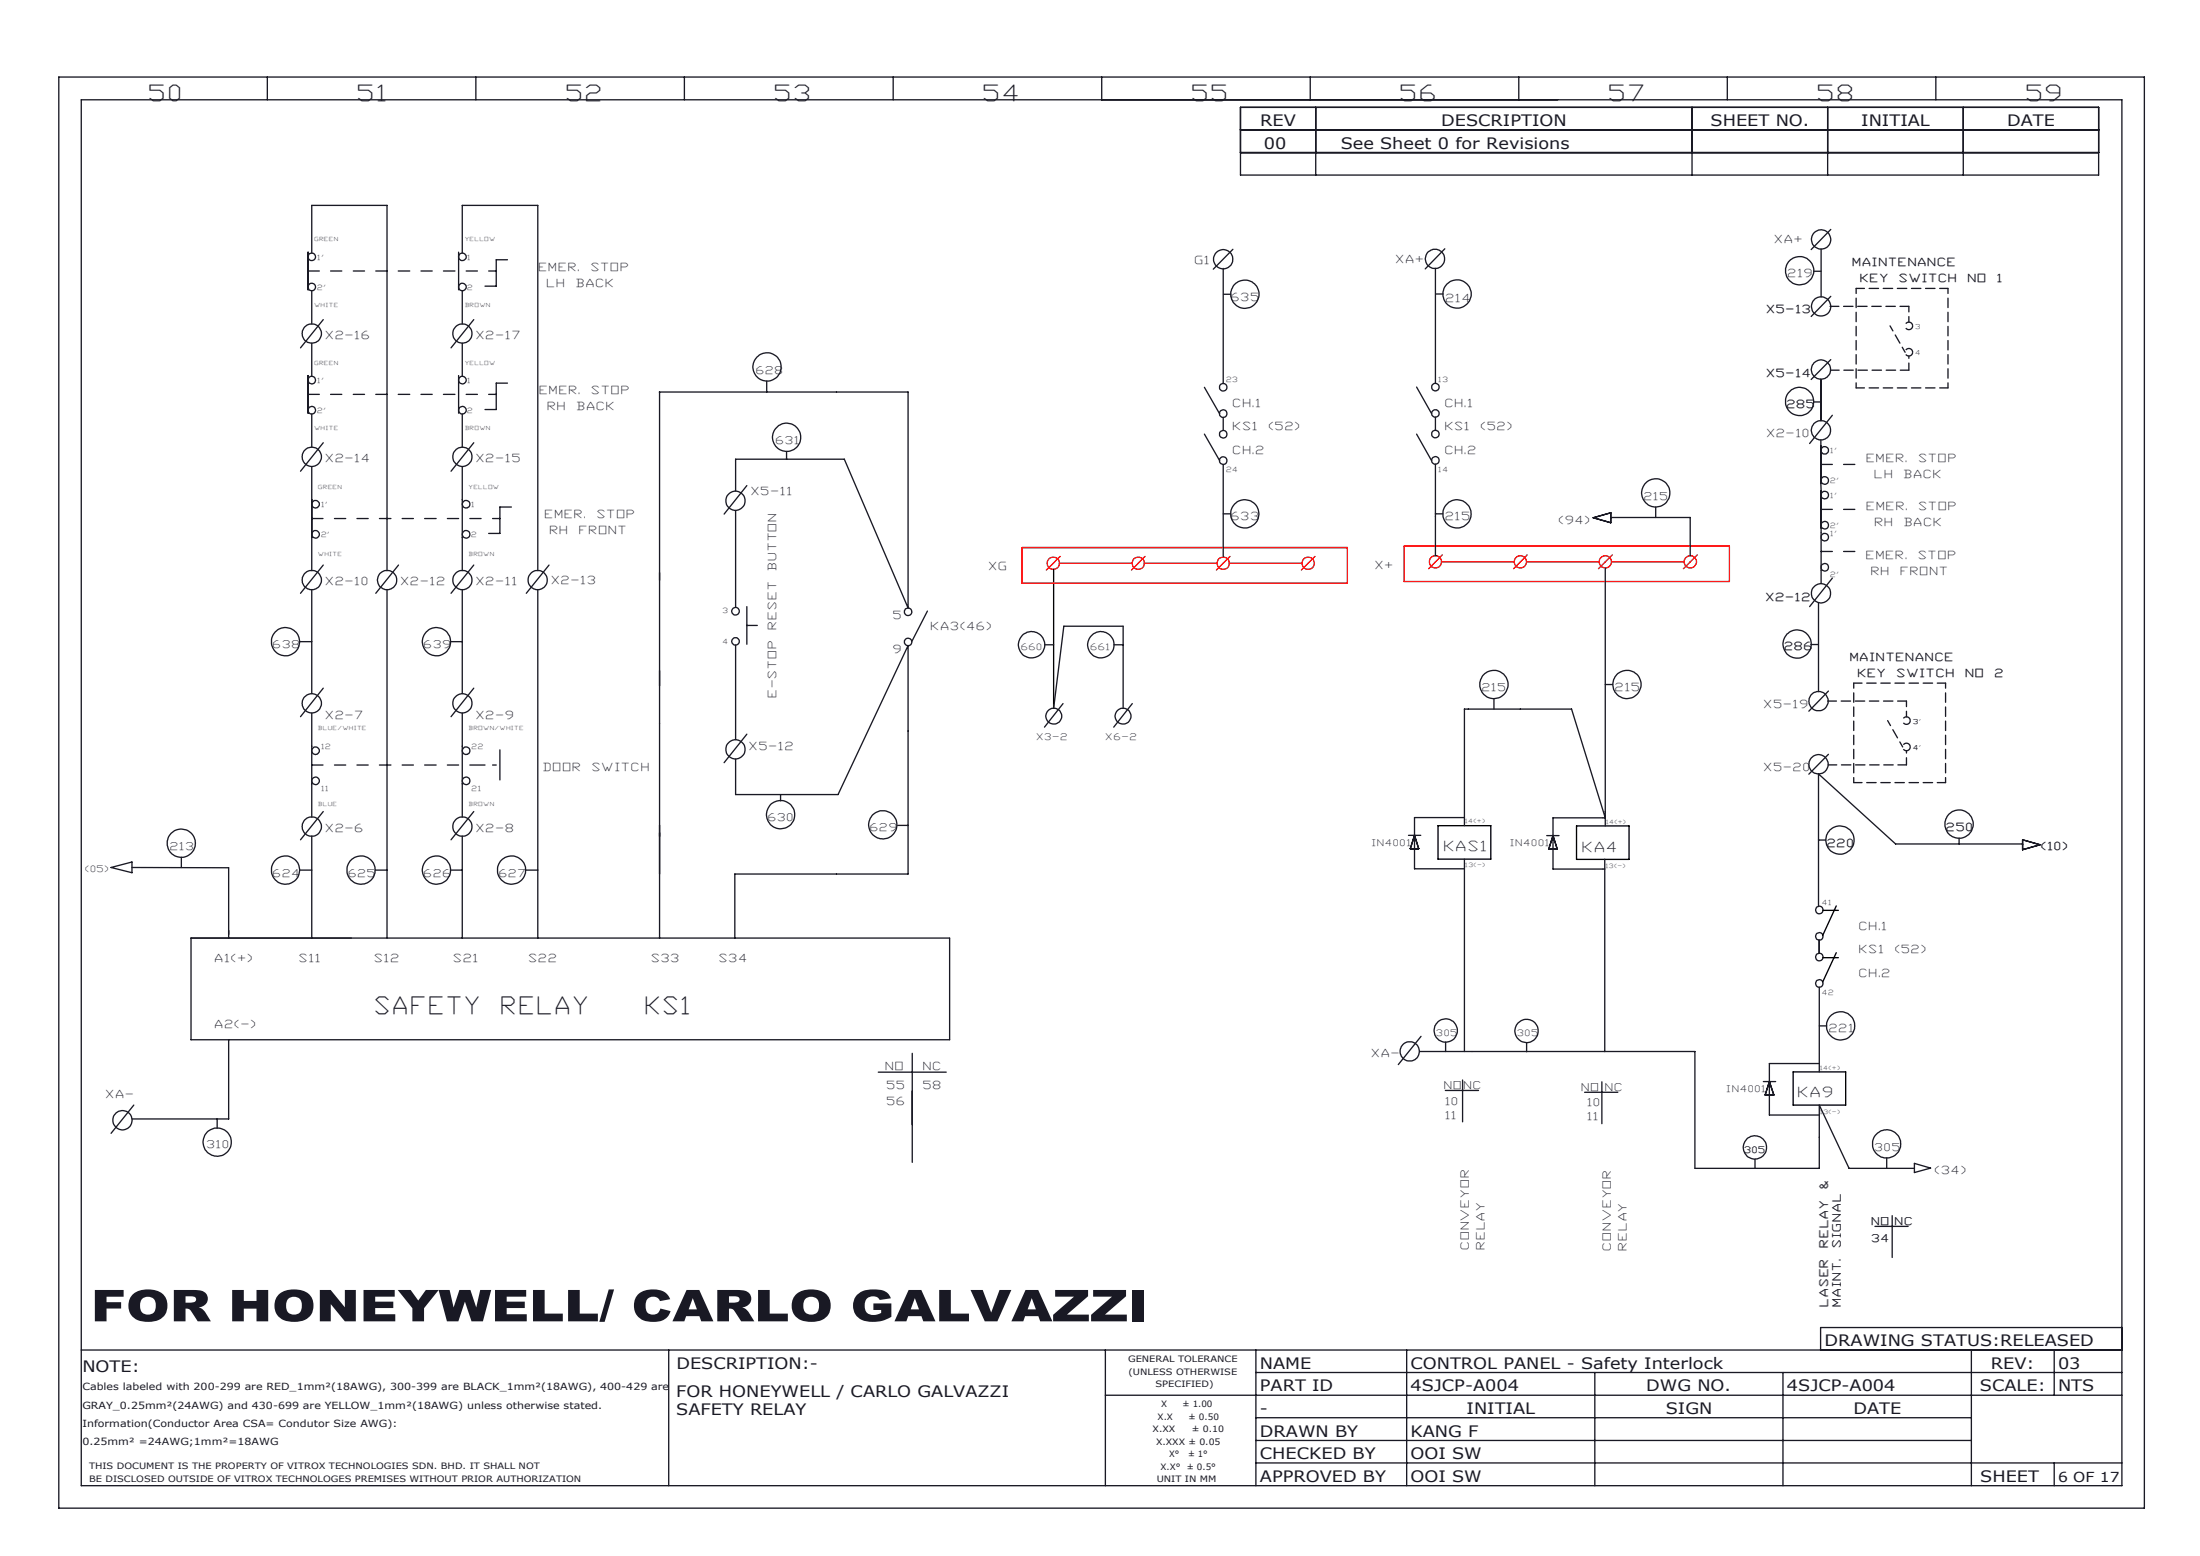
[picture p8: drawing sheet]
<svg xmlns="http://www.w3.org/2000/svg" width="297mm" height="210mm" viewBox="0 0 297 210" stroke-linecap="round" stroke-linejoin="round" font-family="sans-serif">
<g fill="none" stroke="#f00" stroke-width=".18">
<path d="M138 73.9h43.9v4.8h-43.9zM143 76h9.8M143.1 75.1l-1.8 1.8M154.5 76h9.8M154.6 75.1l-1.8 1.8M165.9 76h9.9M166.1 75.1l-1.9 1.8M177.5 75.1l-1.8 1.8M189.5 73.7h44v4.8h-44zM194.6 75.8h9.8M194.7 74.9l-1.8 1.9M206.1 75.8h9.8"/>
<path d="M206.2 74.9l-1.9 1.9M217.6 75.8h9.8M217.7 74.9l-1.9 1.9M229.1 74.9l-1.8 1.9"/>
<circle cx="142.2" cy="76" r=".83"/>
<circle cx="153.7" cy="76" r=".83"/>
<circle cx="165.1" cy="76" r=".83"/>
<circle cx="176.6" cy="76" r=".84"/>
<circle cx="193.8" cy="75.8" r=".83"/>
<circle cx="205.3" cy="75.8" r=".84"/>
<circle cx="216.7" cy="75.8" r=".83"/>
<circle cx="228.2" cy="75.8" r=".83"/>
</g>
<g fill="none" stroke="#191924" stroke-width=".18">
<path d="M7.9 10.4h281.6v193.1h-281.6zM11 13.5h275.5v187h-275.5zM36.1 10.4v3.1M64.2 10.4v3.1M92.4 10.4v3.1M120.6 10.4v3.1M148.7 10.4v3.1M167.5 14.5h115.8v9.1h-115.8zM167.5 17.5h115.8M176.9 10.4v3.1M177.6 14.5v9.1M205 10.4v3.1"/>
<path d="M228.4 14.5v9.1M233.2 10.4v3.1M246.7 14.5v9.1M261.3 10.4v3.1M265 14.5v9.1M41.6 34v5.1M41.6 36.6h1.5M42.1 34.1v-6.4h10.1v49.3M42.1 39.3v4.4M44.6 36.6h1.5M47.7 36.6h1.5M50.7 36.6h1.5"/>
<path d="M53.8 36.6h1.5M56.8 36.6h1.5M59.9 36.6h1.5M61.9 34v5.1M62.4 34.1v-6.4h10.2v49.3M62.4 39.3v4.4M62.9 36.6h1.6M66 36.6h1M68.5 35.1h-1.5v3.5h-1.5M165.1 36.2v15.5M165.2 39.7h1M166.4 33.6l-2.6 2.7"/>
<path d="M167.5 20.6h115.8M193.8 36.2v15.5M193.8 39.7h1M195.1 33.6l-2.7 2.7M244.9 36.6h1M245.9 33.6v6.5M247.2 40l-2.7 2.7M247.2 31l-2.7 2.7M41.6 50.7v5.1M41.6 53.2h1.5M42.1 46.3v4.5M42.1 55.9v4.5"/>
<path d="M43.6 59.8l-3 3.8M43.6 43.1l-3 3.8M44.6 53.2h1.5M47.7 53.2h1.5M50.7 53.2h1.5M53.8 53.2h1.5M56.8 53.2h1.5M59.9 53.2h1.5M61.9 50.7v5.1M62.4 46.3v4.5M62.4 55.9v4.5M62.9 53.2h1.6"/>
<path d="M64 59.8l-3.1 3.8M64 43.1l-3.1 3.8M66 53.2h1M68.5 51.7h-1.5v3.6h-1.5M89 52.9h33.6v29.1l-8.6-20h-14.7v4.3M89 52.9v73.7M103.5 51.4v1.5M162.6 58.6l2 3.6M162.6 52.3l2 3.5M165.1 56.3v1.8M191.2 58.6l2.1 3.6M191.2 52.2l2.1 3.6"/>
<path d="M193.8 56.3v1.8M244.9 54.2h.9M245.8 59.4l.1 19.4M245.8 51.2v5.6M247.2 48.5l-2.7 2.7M247.4 56l-3.1 3.9M42.1 63v14M42.1 79.6v14M42.1 70h1.5M43.6 76.3l-3 3.8M45.2 70h1.5M48.2 70h1.5"/>
<path d="M51.2 70h1.6M52.2 79.6v47M53.8 76.3l-3.1 3.8M54.3 70h1.5M57.3 70h1.6M60.4 70h1.5M62.4 63v14M62.4 79.6v14M63.4 70h1.5M64 76.3l-3.1 3.8M66.5 70h1M69 68.4h-1.5v3.6h-1.5"/>
<path d="M72.6 79.6v47M74.1 76.3l-3.1 3.8M99.3 68.9v13.1M100.8 65.5l-3 3.9M106.2 61v1M165.1 62.7v12.5M165.1 69.3h1M193.8 75h.1M193.8 62.6v12.4M193.8 69.3h1M215.1 69.9l2.4-.7v1.3zM216.7 76.7v34.8"/>
<path d="M217.5 69.8h10.7v5.2M223.5 68.4v1.4M245.8 62.7h1.6M245.9 68.7h1.5M245.9 74.4h1.5M247.4 78l-3.1 3.9M248.9 62.7h1.5M248.9 68.7h1.5M248.9 74.4h1.5M40.5 86.6h1.6M42.1 96.2v14.1M43.6 92.9l-3 3.8"/>
<path d="M60.8 86.6h1.6M62.4 96.2v14.1M64 92.9l-3.1 3.8M99.3 87.1v12.7M100.8 99.1l-3 3.8M100.8 81.9v5.1M100.8 84.4h1.4M125.2 82.5l-2.1 4M141 87h1.2M142.2 95.6l1.4-11.1h8v11.1M143.5 95l-2.5 3.1M150.4 87h1.2"/>
<path d="M152.9 95l-2.5 3.1M201.7 94.3v1.4M216.7 92.4h1M244.5 87h1M245.5 81.3v12M246.8 93.3l-2.6 2.7M15 117.1l2.8-.8v1.5zM17.8 117.1h13.1v9.5M24.5 115.7v1.4M40.5 117.4h1.6M42.1 112.8v13.8M42.1 103.2h1.5"/>
<path d="M43.6 109.5l-3 3.8M45.2 103.2h1.5M48.2 103.2h1.5M50.7 117.4h1.5M51.2 103.2h1.6M54.3 103.2h1.5M57.3 103.2h1.6M60.4 103.2h1.5M60.8 117.4h1.6M62.4 112.8v13.8M63.4 103.2h2.1M64 109.5l-3.1 3.8"/>
<path d="M66.5 103.2h.5M67.5 101.2v4.1M71 117.4h1.6M99.3 102.4v4.8h13.8l9.5-20.1v30.9h-23.4v8.6M105.4 107.2v.9M121.2 111.4h1.4M190.1 112.7h1.7M191 112.7l.5 1.8h-1.1zM197.7 111.4v-15.7h14.5l4.5 14.7h-7v6.9h6.9M197.7 115.9v26M197.7 110.3h-6.7v7h6.7M208.8 112.8h1.7"/>
<path d="M209.7 112.8l.5 1.8h-1.1zM216.6 115.9v26M245.5 113.4h1M246.8 101.8l-2.6 2.7M264.5 113.1v.8M273 113.9h-17.1l-10.4-9.5v17.9M273 113.3l2.4 .7-2.4 .7zM25.8 126.6h102.4v13.7h-102.4zM191.8 139.9l-3 3.8M245.6 133.2v11.5M245.6 126.9v1.7M245.6 138.5h1"/>
<path d="M18.1 149.1l-3.1 3.9M29.3 151v1.3M30.9 140.3v10.7h-13.1M118.6 144.7h9.1M123.2 142.2v14.7M191.6 141.9h37.2v15.8h16.8v-8.6l4 8.6h8.8M195.1 147.2h4.5M195.2 140.6v1.3M197.4 145.8v5.6M206.1 140.7v1.2M213.9 147.4h4.5M216.3 146v5.7"/>
<path d="M236.9 156.4v1.3M238.1 146h1.6M238.9 146l.6 1.8h-1.2zM245.6 143.5h-6.7v7h6.7M254.7 156.3v1.4M258.4 157l2.2 .6-2.2 .6zM253.1 165.5h4.5M255.4 164.1v5.6M286.5 179.2h-40.7v3M11 182.2h275.5M90.3 182.2v18.3M149.2 188.3h137.3"/>
<path d="M149.2 182.2v18.3M169.5 197.4h117M169.5 194.4h96.6M169.5 191.3h96.6M169.5 185.2h117M169.5 182.2v18.3M189.9 182.2v18.3M215.3 185.2v15.3M240.7 185.2v15.3M266.1 182.2v18.3M277.3 182.2v6.1M277.3 197.4v3.1"/>
<circle cx="42.1" cy="38.7" r=".52"/>
<circle cx="42.1" cy="34.7" r=".51"/>
<circle cx="62.4" cy="38.7" r=".51"/>
<circle cx="62.4" cy="34.7" r=".5"/>
<circle cx="165.1" cy="35" r="1.3"/>
<circle cx="168.1" cy="39.7" r="1.91"/>
<circle cx="193.7" cy="34.9" r="1.3"/>
<circle cx="196.7" cy="39.7" r="1.91"/>
<circle cx="243" cy="36.5" r="1.91"/>
<circle cx="245.8" cy="32.3" r="1.3"/>
<circle cx="42.1" cy="45" r="1.3"/>
<circle cx="42.1" cy="51.3" r=".52"/>
<circle cx="42.1" cy="55.4" r=".51"/>
<circle cx="62.4" cy="51.3" r=".51"/>
<circle cx="62.4" cy="45" r="1.29"/>
<circle cx="62.4" cy="55.4" r=".5"/>
<circle cx="103.5" cy="49.5" r="1.91"/>
<circle cx="106.2" cy="59" r="1.9"/>
<circle cx="165.1" cy="55.8" r=".5"/>
<circle cx="165.1" cy="52.3" r=".5"/>
<circle cx="165.1" cy="58.6" r=".5"/>
<circle cx="193.8" cy="52.3" r=".51"/>
<circle cx="193.8" cy="58.6" r=".5"/>
<circle cx="193.8" cy="55.8" r=".5"/>
<circle cx="243" cy="54.2" r="1.91"/>
<circle cx="245.8" cy="58.1" r="1.29"/>
<circle cx="245.8" cy="49.9" r="1.29"/>
<circle cx="245.8" cy="41.4" r="1.3"/>
<circle cx="42.1" cy="61.6" r="1.31"/>
<circle cx="42.1" cy="78.3" r="1.3"/>
<circle cx="42.6" cy="72.1" r=".51"/>
<circle cx="42.6" cy="68" r=".51"/>
<circle cx="52.3" cy="78.3" r="1.29"/>
<circle cx="62.4" cy="61.6" r="1.3"/>
<circle cx="62.4" cy="78.3" r="1.29"/>
<circle cx="62.9" cy="72.1" r=".51"/>
<circle cx="62.9" cy="68" r=".51"/>
<circle cx="72.6" cy="78.3" r="1.29"/>
<circle cx="99.3" cy="67.6" r="1.29"/>
<circle cx="165.1" cy="62.2" r=".51"/>
<circle cx="168" cy="69.3" r="1.92"/>
<circle cx="193.8" cy="62.1" r=".5"/>
<circle cx="196.7" cy="69.4" r="1.91"/>
<circle cx="223.5" cy="66.5" r="1.91"/>
<circle cx="246.3" cy="64.8" r=".51"/>
<circle cx="246.3" cy="72.5" r=".51"/>
<circle cx="246.3" cy="66.8" r=".51"/>
<circle cx="246.3" cy="60.8" r=".5"/>
<circle cx="246.3" cy="70.9" r=".5"/>
<circle cx="246.3" cy="76.6" r=".5"/>
<circle cx="38.5" cy="86.6" r="1.92"/>
<circle cx="42.1" cy="94.9" r="1.3"/>
<circle cx="58.9" cy="86.6" r="1.91"/>
<circle cx="62.4" cy="94.9" r="1.29"/>
<circle cx="99.3" cy="86.6" r=".5"/>
<circle cx="99.3" cy="82.5" r=".5"/>
<circle cx="122.6" cy="86.6" r=".51"/>
<circle cx="122.6" cy="82.6" r=".51"/>
<circle cx="139.3" cy="87" r="1.77"/>
<circle cx="142.3" cy="96.7" r="1.07"/>
<circle cx="148.6" cy="87" r="1.77"/>
<circle cx="151.6" cy="96.7" r="1.07"/>
<circle cx="201.7" cy="92.4" r="1.91"/>
<circle cx="219.6" cy="92.4" r="1.91"/>
<circle cx="242.6" cy="86.9" r="1.91"/>
<circle cx="245.5" cy="94.6" r="1.31"/>
<circle cx="245.8" cy="80.1" r="1.29"/>
<circle cx="24.5" cy="113.8" r="1.91"/>
<circle cx="38.5" cy="117.4" r="1.92"/>
<circle cx="42.1" cy="111.6" r="1.31"/>
<circle cx="42.6" cy="101.3" r=".51"/>
<circle cx="42.6" cy="105.4" r=".5"/>
<circle cx="48.7" cy="117.4" r="1.91"/>
<circle cx="58.9" cy="117.4" r="1.91"/>
<circle cx="62.4" cy="111.6" r="1.3"/>
<circle cx="62.9" cy="101.3" r=".51"/>
<circle cx="62.9" cy="105.4" r=".5"/>
<circle cx="69.1" cy="117.4" r="1.91"/>
<circle cx="99.3" cy="101.1" r="1.29"/>
<circle cx="105.4" cy="110" r="1.91"/>
<circle cx="119.2" cy="111.3" r="1.9"/>
<circle cx="245.5" cy="103.1" r="1.3"/>
<circle cx="248.4" cy="113.4" r="1.91"/>
<circle cx="264.5" cy="111.2" r="1.91"/>
<circle cx="195.2" cy="139.1" r="1.58"/>
<circle cx="206.1" cy="139.1" r="1.56"/>
<circle cx="245.6" cy="129.2" r=".51"/>
<circle cx="245.6" cy="122.8" r=".51"/>
<circle cx="245.6" cy="132.7" r=".51"/>
<circle cx="245.6" cy="126.4" r=".51"/>
<circle cx="248.5" cy="138.4" r="1.91"/>
<circle cx="16.5" cy="151.2" r="1.31"/>
<circle cx="29.3" cy="154.1" r="1.9"/>
<circle cx="190.3" cy="141.9" r="1.31"/>
<circle cx="236.9" cy="154.9" r="1.57"/>
<circle cx="254.7" cy="154.4" r="1.9"/>
</g>
<path d="M258.2 44a.51 .51 0 0 0-.7-.5 .51 .51 0 0 0-.1 .9 .51 .51 0 0 0 .8-.3v-.1M258.2 47.5a.51 .51 0 0 0-.7-.4 .51 .51 0 0 0-.1 .8 .51 .51 0 0 0 .8-.3v-.1M257.9 97.3a.51 .51 0 0 0-.8-.5 .51 .51 0 0 0 0 .9 .51 .51 0 0 0 .8-.3v-.1M257.9 100.8a.51 .51 0 0 0-.8-.4 .51 .51 0 0 0 0 .8 .51 .51 0 0 0 .8-.3v-.1" fill="none" stroke="#191924" stroke-width=".18" stroke-dasharray="1.3 .6" stroke-linecap="butt"/>
<path d="M142.2 76.8v18.8M194.1 111.4h7.2v4.5h-7.2zM212.8 111.5h7.1v4.5h-7.1zM245.6 126.9v1.7M246.1 122.9h2.1M246.1 129.2h2.1M247.9 122.3l-1.8 4M247.9 128.6l-1.8 3.9M242.1 144.7h7.1v4.4h-7.1z" fill="none" stroke="#000" stroke-width=".18"/>
<path d="M257.7 48v2M257.4 101.3v1.9" fill="none" stroke="#191924" stroke-width=".18" stroke-dasharray="1.3 .6" stroke-dashoffset="1"/>
<path d="M255.2 44l2 3.5M257.7 41.3v2.2M254.8 97.3l2.1 3.5M257.4 94.6v2.1" fill="none" stroke="#191924" stroke-width=".18" stroke-dasharray="1.3 .6" stroke-dashoffset=".5"/>
<path d="M250.6 38.9h12.4M263 52.4h-12.4M250.3 92.2h12.4M262.7 105.6h-12.4" fill="none" stroke="#191924" stroke-width=".18" stroke-dasharray="1.3 .6" stroke-dashoffset=".2"/>
<path d="M263 38.9v13.5M250.6 52.4v-13.5M262.7 92.2v13.4M250.3 105.6v-13.4" fill="none" stroke="#191924" stroke-width=".18" stroke-dasharray="1.3 .6" stroke-dashoffset=".6"/>
<path d="M247.1 41.3h10.6M247.1 50h10.6M246.7 94.6h10.7M246.8 103.2h10.6" fill="none" stroke="#191924" stroke-width=".18" stroke-dasharray="1.3 .6" stroke-dashoffset=".1"/>
<text font-size="5.9" fill="#191924" x="12.3" y="178.3">FOR HONEYWELL/ CARLO GALVAZZI</text>
<g font-size="3.2" fill="#191924">
<text x="50.8" y="136.8">SAFETY</text>
<text x="67.8" y="136.8">RELAY</text>
<text x="87.3" y="136.8">KS1</text>
</g>
<g font-size="3" fill="#191924">
<text x="20.3" y="13.6">50</text>
<text x="48.4" y="13.6">51</text>
<text x="76.6" y="13.6">52</text>
<text x="104.7" y="13.6">53</text>
<text x="132.9" y="13.6">54</text>
<text x="161.1" y="13.6">55</text>
<text x="189.2" y="13.6">56</text>
<text x="217.4" y="13.6">57</text>
<text x="245.5" y="13.6">58</text>
<text x="273.7" y="13.6">59</text>
</g>
<g font-size="2.1" fill="#191924">
<text x="170.1" y="17">REV</text>
<text x="194.6" y="17">DESCRIPTION</text>
<text x="230.9" y="17">SHEET NO.</text>
<text x="251.3" y="17">INITIAL</text>
<text x="271" y="17">DATE</text>
<text x="170.6" y="20.1">00</text>
<text x="181" y="20.2">See Sheet 0 for Revisions</text>
<text x="11.1" y="185.2">NOTE:</text>
<text x="91.3" y="184.7">DESCRIPTION:-</text>
<text x="170.1" y="184.7">NAME</text>
<text x="190.4" y="184.7">CONTROL PANEL - Safety Interlock</text>
<text x="246.3" y="181.7">DRAWING STATUS:RELEASED</text>
<text x="268.8" y="184.7">REV:</text>
<text x="277.8" y="184.7">03</text>
<text x="91.3" y="188.6">FOR HONEYWELL / CARLO GALVAZZI</text>
<text x="91.3" y="190.9">SAFETY RELAY</text>
<text x="170.1" y="190.8">-</text>
<text x="170.1" y="187.8">PART ID</text>
<text x="190.4" y="187.8">4SJCP-A004</text>
<text x="198" y="190.8">INITIAL</text>
<text x="222.2" y="187.8">DWG NO.</text>
<text x="224.9" y="190.8">SIGN</text>
<text x="241.2" y="187.8">4SJCP-A004</text>
<text x="250.2" y="190.8">DATE</text>
<text x="267.3" y="187.8">SCALE:</text>
<text x="277.8" y="187.8">NTS</text>
<text x="170.1" y="196.9">CHECKED BY</text>
<text x="170.1" y="193.9">DRAWN BY</text>
<text x="190.4" y="196.9">OOI SW</text>
<text x="190.4" y="193.9">KANG F</text>
<text x="170.1" y="200">APPROVED BY</text>
<text x="190.4" y="200">OOI SW</text>
<text x="267.3" y="200">SHEET</text>
</g>
<g font-size="1.9" fill="#191924">
<text x="195" y="114.9">KAS1</text>
<text x="213.7" y="114.9">KA4</text>
<text x="242.9" y="148.1">KA9</text>
<text x="277.8" y="199.9">6 OF 17</text>
</g>
<g font-size="1.5" fill="#191924">
<text x="161.4" y="35.6">G1</text>
<text x="188.5" y="35.5">XA+</text>
<text x="239.7" y="32.8">XA+</text>
<text x="250.2" y="35.9">MAINTENANCE</text>
<text x="72.8" y="36.6">EMER.</text>
<text x="73.9" y="38.7">LH</text>
<text x="77.9" y="38.7">BACK</text>
<text x="79.9" y="36.6">STOP</text>
<text x="166.3" y="40.6">635</text>
<text x="195.3" y="40.7">214</text>
<text x="241.5" y="37.4">219</text>
<text x="251.2" y="38">KEY</text>
<text x="256.5" y="38">SWITCH</text>
<text x="265.7" y="38">NO</text>
<text x="269.7" y="38">1</text>
<text x="44" y="45.7">X2-16</text>
<text x="64.4" y="45.7">X2-17</text>
<text x="238.5" y="42.3">X5-13</text>
<text x="72.9" y="53.2">EMER.</text>
<text x="80" y="53.2">STOP</text>
<text x="238.5" y="50.8">X5-14</text>
<text x="74" y="55.3">RH</text>
<text x="78" y="55.3">BACK</text>
<text x="166.5" y="58">KS1</text>
<text x="166.5" y="55">CH.1</text>
<text x="171.4" y="58">(52)</text>
<text x="195.2" y="58">KS1</text>
<text x="195.2" y="55">CH.1</text>
<text x="200" y="58">(52)</text>
<text x="238.6" y="58.9">X2-10</text>
<text x="241.3" y="55.1">285</text>
<text x="44" y="62.3">X2-14</text>
<text x="64.4" y="62.3">X2-15</text>
<text x="166.5" y="61.3">CH.2</text>
<text x="195.2" y="61.3">CH.2</text>
<text x="252.1" y="62.3">EMER.</text>
<text x="253.2" y="64.5">LH</text>
<text x="257.1" y="64.5">BACK</text>
<text x="259.1" y="62.3">STOP</text>
<text x="73.7" y="70">EMER.</text>
<text x="80.7" y="70">STOP</text>
<text x="101.5" y="66.9">X5-11</text>
<text x="166.3" y="70.2">633</text>
<text x="195.2" y="70.2">215</text>
<text x="210.5" y="70.7">(94)</text>
<text x="252.1" y="68.9">EMER.</text>
<text x="253.2" y="71">RH</text>
<text x="257.1" y="71">BACK</text>
<text x="259.1" y="68.9">STOP</text>
<text x="74.3" y="72.1">RH</text>
<text x="78.3" y="72.1">FRONT</text>
<text x="104.8" y="76.9" transform="rotate(-90 104.8 76.9)">BUTTON</text>
<text x="133.6" y="77">XG</text>
<text x="185.7" y="76.7">X+</text>
<text x="252" y="75.4">EMER.</text>
<text x="252.7" y="77.6">RH</text>
<text x="256.6" y="77.6">FRONT</text>
<text x="259.1" y="75.4">STOP</text>
<text x="44" y="79">X2-10</text>
<text x="54.2" y="79">X2-12</text>
<text x="64.4" y="79">X2-11</text>
<text x="74.5" y="78.8">X2-13</text>
<text x="120.7" y="83.5">5</text>
<text x="238.5" y="81.2">X2-12</text>
<text x="104.8" y="84.8" transform="rotate(-90 104.8 84.8)">RESET</text>
<text x="120.7" y="88.2">9</text>
<text x="125.8" y="85">KA3(46)</text>
<text x="241" y="87.8">286</text>
<text x="249.9" y="89.2">MAINTENANCE</text>
<text x="104.8" y="94.1" transform="rotate(-90 104.8 94.1)">E-STOP</text>
<text x="218.2" y="93.2">215</text>
<text x="238.2" y="95.6">X5-19</text>
<text x="250.9" y="91.3">KEY</text>
<text x="256.2" y="91.3">SWITCH</text>
<text x="265.4" y="91.3">NO</text>
<text x="269.4" y="91.3">2</text>
<text x="44" y="97">X2-7</text>
<text x="64.4" y="97">X2-9</text>
<text x="101.2" y="101.2">X5-12</text>
<text x="73.4" y="104.1">DOOR</text>
<text x="80" y="104.1">SWITCH</text>
<text x="238.2" y="104.1">X5-20</text>
<text x="44" y="112.2">X2-6</text>
<text x="64.4" y="112.2">X2-8</text>
<text x="262.8" y="112.1">250</text>
<text x="246.7" y="114.3">220</text>
<text x="275.7" y="114.7">(10)</text>
<text x="251.1" y="125.5">CH.1</text>
<text x="29.1" y="129.9">A1(+)</text>
<text x="40.5" y="129.9">S11</text>
<text x="50.6" y="129.9">S12</text>
<text x="61.3" y="129.9">S21</text>
<text x="71.5" y="129.9">S22</text>
<text x="88" y="129.9">S33</text>
<text x="97.2" y="129.9">S34</text>
<text x="251.1" y="131.9">CH.2</text>
<text x="251.1" y="128.6">KS1</text>
<text x="255.9" y="128.6">(52)</text>
<text x="29.1" y="138.8">A2(-)</text>
<text x="185.3" y="142.7">XA-</text>
<text x="247" y="139.3">221</text>
<text x="14.4" y="148.2">XA-</text>
<text x="119.6" y="144.4">NO</text>
<text x="119.8" y="149.2">56</text>
<text x="119.8" y="147">55</text>
<text x="124.7" y="144.4">NC</text>
<text x="124.7" y="147">58</text>
<text x="246.8" y="160.4" transform="rotate(-90 246.8 160.4)">&amp;</text>
<text x="261.3" y="158.4">(34)</text>
<text x="198.3" y="168.6" transform="rotate(-90 198.3 168.6)">CONVEYOR</text>
<text x="200.4" y="168.6" transform="rotate(-90 200.4 168.6)">RELAY</text>
<text x="217.5" y="168.7" transform="rotate(-90 217.5 168.7)">CONVEYOR</text>
<text x="219.6" y="168.7" transform="rotate(-90 219.6 168.7)">RELAY</text>
<text x="246.8" y="168.3" transform="rotate(-90 246.8 168.3)">RELAY</text>
<text x="248.5" y="168.3" transform="rotate(-90 248.5 168.3)">SIGNAL</text>
<text x="246.8" y="176.2" transform="rotate(-90 246.8 176.2)">LASER</text>
<text x="248.5" y="176.2" transform="rotate(-90 248.5 176.2)">MAINT.</text>
</g>
<g font-size="1.4" fill="#191924">
<text x="102.2" y="50.4">628</text>
<text x="104.8" y="59.9">631</text>
<text x="222" y="67.4">215</text>
<text x="36.9" y="87.5">638</text>
<text x="57.3" y="87.5">639</text>
<text x="200.2" y="93.3">215</text>
<text x="103.8" y="110.9">630</text>
<text x="117.6" y="112.2">629</text>
<text x="23.1" y="114.7">213</text>
<text x="36.9" y="118.3">624</text>
<text x="47.1" y="118.3">625</text>
<text x="57.3" y="118.3">626</text>
<text x="67.5" y="118.3">627</text>
<text x="195.1" y="147">NO</text>
<text x="195.2" y="149.1">10</text>
<text x="197.7" y="147">NC</text>
<text x="213.6" y="147.3">NO</text>
<text x="214.4" y="149.2">10</text>
<text x="216.8" y="147.3">NC</text>
<text x="28" y="155">310</text>
<text x="195.2" y="151">11</text>
<text x="214.4" y="151.1">11</text>
<text x="253.2" y="155.3">305</text>
<text x="252.7" y="167.6">34</text>
<text x="252.7" y="165.4">NO</text>
<text x="255.9" y="165.4">NC</text>
</g>
<g font-size="1.3" fill="#191924">
<text x="11.1" y="187.7">Cables labeled with 200-299 are RED_1mm²(18AWG), 300-399 are BLACK_1mm²(18AWG), 400-429 are</text>
<text x="11.1" y="190.2">GRAY_0.25mm²(24AWG) and 430-699 are YELLOW_1mm²(18AWG) unless otherwise stated.</text>
<text x="11.1" y="192.6">Information(Conductor Area CSA= Condutor Size AWG):</text>
<text x="11.1" y="195">0.25mm² =24AWG;1mm²=18AWG</text>
</g>
<g font-size="1.2" fill="#191924">
<text x="137.9" y="87.7">660</text>
<text x="147.3" y="87.7">661</text>
<text x="140" y="99.9">X3-2</text>
<text x="149.4" y="99.9">X6-2</text>
<text x="11.6" y="117.7">(05)</text>
<text x="185.3" y="114.1">IN4001</text>
<text x="204" y="114.2">IN4001</text>
<text x="194" y="139.8">305</text>
<text x="204.9" y="139.8">305</text>
<text x="233.2" y="147.3">IN4001</text>
<text x="235.5" y="155.6">305</text>
<text x="152.3" y="183.8">GENERAL TOLERANCE</text>
<text x="152.3" y="185.5">(UNLESS OTHERWISE</text>
<text x="156" y="187.2">SPECIFIED)</text>
<text x="156.3" y="191.6">X.X</text>
<text x="156.7" y="189.9">X</text>
<text x="159.6" y="189.9">± 1.00</text>
<text x="160.5" y="191.6">± 0.50</text>
<text x="155.6" y="193.3">X.XX</text>
<text x="156.1" y="195">X.XXX ± 0.05</text>
<text x="157.8" y="196.7">X°</text>
<text x="160.4" y="196.7">± 1°</text>
<text x="160.9" y="193.3">± 0.10</text>
<text x="12" y="198.3">THIS DOCUMENT IS THE PROPERTY OF VITROX TECHNOLOGIES SDN. BHD. IT SHALL NOT</text>
<text x="12" y="200">BE DISCLOSED OUTSIDE OF VITROX TECHNOLOGES PREMISES WITHOUT PRIOR AUTHORIZATION</text>
<text x="156.2" y="200">UNIT IN MM</text>
<text x="156.7" y="198.3">X.X°</text>
<text x="160.2" y="198.3">± 0.5°</text>
</g>
<g font-size=".9" fill="#191924">
<text x="42.9" y="35.1">1'</text>
<text x="63.2" y="35.1">1</text>
<text x="42.9" y="39.1">2'</text>
<text x="63.2" y="39.1">2</text>
<text x="258.7" y="44.4">3</text>
<text x="258.7" y="47.9">4</text>
<text x="42.9" y="51.7">1'</text>
<text x="63.2" y="51.7">1</text>
<text x="165.6" y="51.5">23</text>
<text x="194.2" y="51.5">13</text>
<text x="42.9" y="55.8">2'</text>
<text x="63.2" y="55.8">2</text>
<text x="165.6" y="63.7">24</text>
<text x="194.2" y="63.7">14</text>
<text x="247.2" y="61.2">1'</text>
<text x="247.2" y="65.3">2'</text>
<text x="43.4" y="68.5">1'</text>
<text x="63.7" y="68.5">1</text>
<text x="247.2" y="67.2">1'</text>
<text x="247.2" y="71.3">2'</text>
<text x="43.4" y="72.5">2'</text>
<text x="63.7" y="72.5">2</text>
<text x="247.2" y="72.3">1'</text>
<text x="247.2" y="77.9">2'</text>
<text x="97.6" y="82.8">3</text>
<text x="97.6" y="86.9">4</text>
<text x="43.4" y="101.1">12</text>
<text x="63.8" y="101.1">22</text>
<text x="258.3" y="97.7">3'</text>
<text x="258.3" y="101.2">4'</text>
<text x="258.4" y="97.7">3</text>
<text x="258.4" y="101.2">4</text>
<text x="43.4" y="106.7">11</text>
<text x="63.8" y="106.7">21</text>
<text x="246" y="122.1">41</text>
<text x="246" y="134.3">42</text>
</g>
<g font-size=".8" fill="#191924">
<text x="197.8" y="111.1">14(+)</text>
<text x="216.9" y="111.2">14(+)</text>
<text x="197.9" y="117.1">13(-)</text>
<text x="216.8" y="117.1">13(-)</text>
<text x="245.8" y="144.4">14(+)</text>
<text x="245.8" y="150.3">13(-)</text>
</g>
<g font-size=".7" fill="#191924">
<text x="42.5" y="32.6">GREEN</text>
<text x="62.8" y="32.6">YELLOW</text>
<text x="42.5" y="41.5">WHITE</text>
<text x="62.8" y="41.5">BROWN</text>
<text x="42.5" y="49.2">GREEN</text>
<text x="62.8" y="49.2">YELLOW</text>
<text x="42.5" y="58.1">WHITE</text>
<text x="62.8" y="58.1">BROWN</text>
<text x="43" y="66">GREEN</text>
<text x="63.3" y="66">YELLOW</text>
<text x="43" y="75">WHITE</text>
<text x="63.3" y="75">BROWN</text>
<text x="43" y="98.5">BLUE/WHITE</text>
<text x="63.3" y="98.5">BROWN/WHITE</text>
<text x="43" y="108.8">BLUE</text>
<text x="63.3" y="108.8">BROWN</text>
</g>
</svg>
